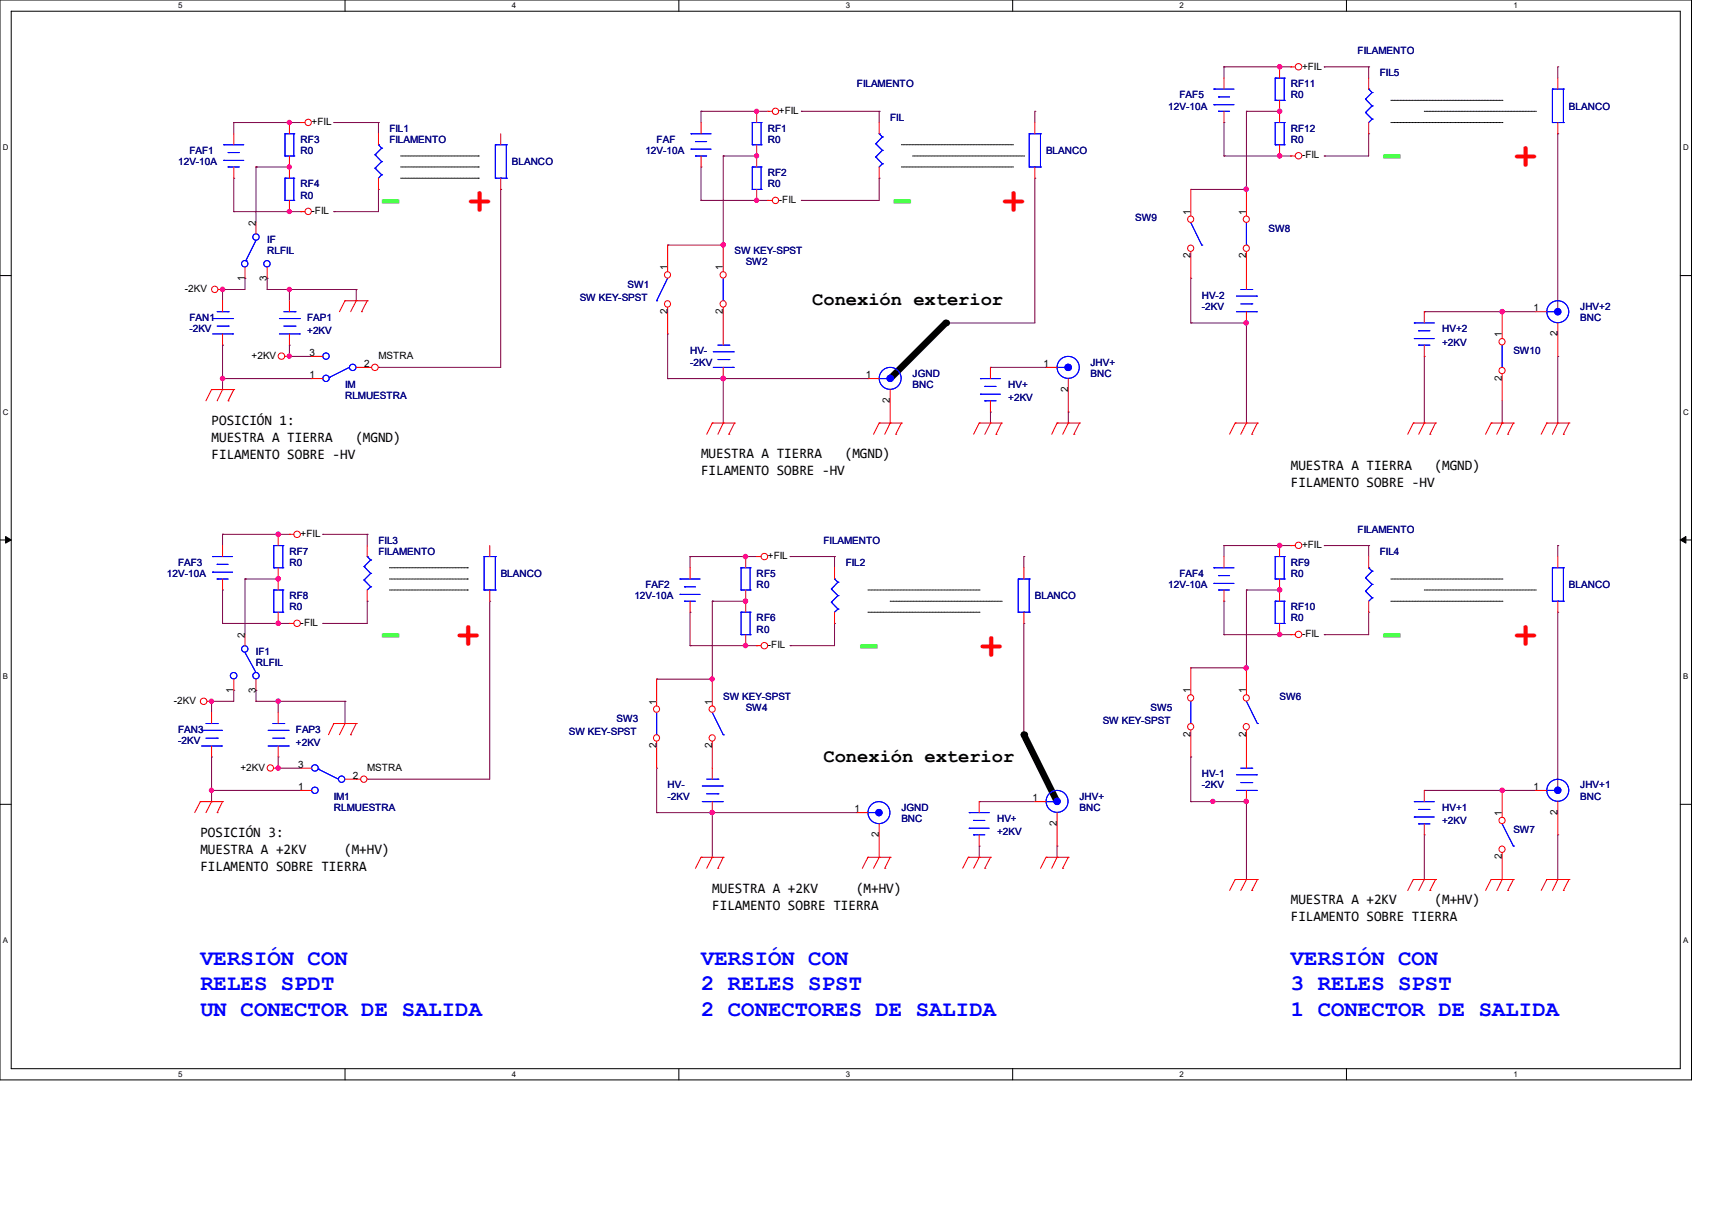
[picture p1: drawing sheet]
<svg xmlns="http://www.w3.org/2000/svg" width="297mm" height="210mm" viewBox="0 0 297 210" stroke-linecap="round" stroke-linejoin="round" font-family="sans-serif">
<path d="M0 0h293.5v187.3h-293.5zM1.9 1.9h289.6v183.4h-289.6z" fill="none" stroke="#000" stroke-width=".17"/>
<g fill="#fff">
<path d="M30.9 .2h.8v1.5h-.8z"/>
<path d="M30.9 185.5h.8v1.6h-.8z"/>
</g>
<path d="M59.9 0v1.9M59.9 185.3v2" fill="none" stroke="#000" stroke-width=".17"/>
<g fill="#fff">
<path d="M88.8 .2h.8v1.5h-.8z"/>
<path d="M88.8 185.5h.8v1.6h-.8z"/>
</g>
<path d="M117.8 0v1.9M117.8 185.3v2" fill="none" stroke="#000" stroke-width=".17"/>
<g fill="#fff">
<path d="M146.7 .2h.8v1.5h-.8z"/>
<path d="M146.7 185.5h.8v1.6h-.8z"/>
</g>
<path d="M175.7 0v1.9M175.7 185.3v2" fill="none" stroke="#000" stroke-width=".17"/>
<g fill="#fff">
<path d="M204.6 .2h.8v1.5h-.8z"/>
<path d="M204.6 185.5h.8v1.6h-.8z"/>
</g>
<path d="M233.6 0v1.9M233.6 185.3v2" fill="none" stroke="#000" stroke-width=".17"/>
<g fill="#fff">
<path d="M262.6 .2h.7v1.5h-.7z"/>
<path d="M262.6 185.5h.7v1.6h-.7z"/>
<path d="M.5 24.8h1v1.6h-1z"/>
<path d="M292 24.8h1v1.6h-1z"/>
<path d="M.5 70.7h1v1.5h-1z"/>
<path d="M292 70.7h1v1.5h-1z"/>
</g>
<path d="M0 47.8h1.9M291.5 47.8h2" fill="none" stroke="#000" stroke-width=".17"/>
<g fill="#fff">
<path d="M.5 116.5h.9v1.6h-.9z"/>
<path d="M292 116.5h.9v1.6h-.9z"/>
</g>
<path d="M0 93.6h1.9M291.5 93.6h2" fill="none" stroke="#000" stroke-width=".17"/>
<path d="M1 93l.9 .6-.9 .6zM291.5 93.6l1-.6v1.2z" fill="#000" stroke="#000" stroke-width=".17"/>
<g fill="#fff">
<path d="M.5 162.4h.9v1.5h-.9z"/>
<path d="M292 162.4h.9v1.5h-.9z"/>
</g>
<g fill="none" stroke="#000" stroke-width=".17">
<path d="M241.3 17.4h19.3M247.1 19.3h19.3M260.6 17.4h.1M266.4 19.3h.1M69.5 29h13.5M69.5 27.1h13.5M69.5 30.9h13.5M83 29h.1M83 27.1h.1M83 30.9h.1M156.4 29h19.3M156.4 25.1h19.3"/>
<path d="M158.3 27.1h19.3M175.7 25.1h.1M175.7 29h.1M177.6 27.1h.1M241.3 21.3h19.3M260.6 21.3h.1M67.6 98.5h13.5M81.1 98.5h.1M67.6 100.4h13.5M67.6 102.3h13.5M81.1 100.4h.1M81.1 102.3h.1"/>
<path d="M150.6 102.3h19.3M150.6 106.2h19.3M154.4 104.3h19.3M169.9 102.3h.1M169.9 106.2h.1M173.7 104.3h.1M241.3 100.4h19.3M241.3 104.3h19.3M247.1 102.3h19.3M260.6 100.4h.1M260.6 104.3h.1M266.4 102.3h.1"/>
<path d="M0 139.5h1.9M291.5 139.5h2"/>
</g>
<g fill="none" stroke="#800040" stroke-width=".17">
<path d="M121.6 19.3h.1M121.6 19.3h11.6M121.6 19.3v2M131.3 19.3h.1M139 19.3h.1M139 19.3h13.5M152.5 19.3h.1M152.5 19.3v2M179.5 19.3h.1M179.5 19.3v2M212.3 11.6h.1M212.3 11.6v1.9"/>
<path d="M212.3 11.6h11.6M216.2 19.3h.1M216.2 19.3h5.8M216.2 19.3v13.6h-9.6M222 19.3h.1M222 11.6h.1M229.7 11.6h.1M229.7 11.6h7.7M237.4 11.6h.1M237.4 11.6v1.9M270.3 11.6h.1M270.3 11.6v1.9"/>
<path d="M40.6 21.3h.1M40.6 36.7h.1M40.6 30.9h.1M40.6 21.3v1.9M40.6 30.9v5.8M40.6 21.3h11.6M40.6 36.7h11.6M44.4 29h.1M44.4 29v9.6M44.4 29h5.8M50.2 21.3h.1M50.2 36.7h.1"/>
<path d="M57.9 21.3h.1M57.9 36.7h.1M57.9 21.3h7.8M65.7 21.3h.1M65.7 32.9h.1M65.7 21.3v1.9M65.7 32.9v3.8h-7.8M86.9 32.9h.1M86.9 32.9v30.8h-21.2M121.6 34.8h.1M121.6 29h.1M121.6 34.8h11.6"/>
<path d="M121.6 29v5.8M125.5 27.1h.1M125.5 27.1v15.4h-9.7M125.5 27.1h5.8M131.3 34.8h.1M139 34.8h.1M152.5 30.9h.1M152.5 30.9v3.9h-13.5M179.5 30.9h.1M179.5 30.9v25.1h-15.4M206.6 32.9h.1M212.3 27.1h.1"/>
<path d="M212.3 21.3h.1M212.3 27.1h11.6M212.3 21.3v5.8M222 27.1h.1M229.7 27.1h.1M237.4 23.2h.1M237.4 23.2v3.9h-7.7M270.3 23.2h.1M270.3 23.2v30.9M38.6 50.2h.1M38.6 59.9h.1M38.6 50.2v2"/>
<path d="M38.6 59.9v7.7M42.5 48.3h.1M42.5 48.3v1.9h-3.9M46.4 50.2h.1M46.4 48.3h.1M46.4 50.2h15.4M46.4 48.3v1.9M50.2 50.2h.1M50.2 59.9h.1M50.2 50.2v2M50.2 59.9v1.9M61.8 50.2h.1"/>
<path d="M61.8 50.2v2M115.8 42.5h.1M115.8 57.9h.1M115.8 57.9v7.8M164.1 56h.1M206.6 48.3h.1M206.6 56h.1M206.6 56h9.6M206.6 48.3v7.7M216.2 56h.1M216.2 56v17.4M247.1 54.1h.1"/>
<path d="M247.1 54.1h19.3M260.6 54.1h.1M38.6 65.7h.1M38.6 65.7h15.5M50.2 61.8h.1M50.2 61.8h3.9M65.7 63.7h.1M115.8 65.7h.1M115.8 65.7h34.8M125.5 65.7h.1M125.5 65.7v7.7M171.8 71.5h.1"/>
<path d="M171.8 63.7h.1M171.8 63.7h9.7M171.8 71.5v1.9M185.3 71.5h.1M185.3 71.5v1.9M247.1 61.8h.1M247.1 61.8v11.6M260.6 73.4h.1M260.6 69.5v3.9M270.3 61.8h.1M270.3 61.8v11.6M38.6 92.7h.1"/>
<path d="M38.6 92.7h11.6M38.6 92.7v1.9M48.3 92.7h.1M56 92.7h.1M56 92.7h7.7M63.7 92.7h.1M63.7 92.7v1.9M119.7 96.5h.1M119.7 96.5h11.6M119.7 96.5v2M129.4 96.5h.1M137.1 96.5h.1"/>
<path d="M137.1 96.5h7.7M144.8 96.5h.1M144.8 96.5v2M177.6 96.5h.1M177.6 96.5v2M212.3 94.6h.1M212.3 94.6h11.6M212.3 94.6v1.9M222 94.6h.1M229.7 94.6h.1M229.7 94.6h7.7M237.4 94.6h.1"/>
<path d="M237.4 94.6v1.9M270.3 94.6h.1M270.3 94.6v1.9M38.6 108.1h.1M38.6 102.3h.1M38.6 108.1h11.6M38.6 102.3v5.8M40.6 119.7h.1M40.6 119.7v1.9h-3.9M42.5 100.4h.1M42.5 100.4h5.8M42.5 100.4v9.7"/>
<path d="M44.4 119.7h.1M44.4 119.7v1.9M48.3 108.1h.1M56 108.1h.1M63.7 104.3h.1M63.7 104.3v3.8h-7.7M85 104.3h.1M85 104.3v30.8h-21.3M113.9 117.8h.1M119.7 112h.1M119.7 106.2h.1M119.7 112h11.6"/>
<path d="M119.7 106.2v5.8M123.6 104.3h.1M123.6 104.3v13.5h-9.7M123.6 104.3h5.8M129.4 112h.1M137.1 112h.1M144.8 108.1h.1M144.8 108.1v3.9h-7.7M177.6 108.1h.1M177.6 108.1v19.3M206.6 115.8h.1M212.3 110.1h.1"/>
<path d="M212.3 104.3h.1M212.3 110.1h11.6M212.3 104.3v5.8M216.2 102.3h.1M216.2 102.3v13.5h-9.6M216.2 102.3h5.8M222 102.3h.1M222 110.1h.1M229.7 110.1h.1M237.4 106.2h.1M237.4 106.2v3.9h-7.7M270.3 106.2h.1"/>
<path d="M270.3 106.2v30.9M36.7 121.6h.1M36.7 137.1h.1M36.7 131.3h.1M36.7 121.6v2M36.7 131.3v7.7M36.7 137.1h15.5M44.4 121.6h.1M44.4 121.6h15.5M48.3 121.6h.1M48.3 131.3h.1M48.3 133.2h.1"/>
<path d="M48.3 121.6v2M48.3 131.3v1.9M48.3 133.2h3.9M59.9 121.6h.1M59.9 121.6v3.9M63.7 135.1h.1M113.9 133.2h.1M113.9 133.2v7.7M169.9 139h.1M169.9 139h9.6M206.6 131.3h.1M206.6 139h.1"/>
<path d="M206.6 139h9.6M206.6 131.3v7.7M210.4 139h.1M216.2 139h.1M216.2 139v13.5M247.1 137.1h.1M247.1 137.1h19.3M260.6 137.1h.1M113.9 140.9h.1M113.9 140.9h34.8M123.6 140.9h.1M123.6 140.9v7.8"/>
<path d="M169.9 146.7h.1M169.9 146.7v2M183.4 146.7h.1M183.4 146.7v2M247.1 144.8h.1M247.1 144.8v7.7M270.3 144.8h.1M270.3 144.8v7.7"/>
</g>
<g fill="#f0f" stroke="#f0f" stroke-width=".17">
<circle cx="48.3" cy="100.4" r=".38"/>
<circle cx="36.7" cy="121.6" r=".36"/>
<circle cx="48.3" cy="133.2" r=".38"/>
<circle cx="36.7" cy="137.1" r=".36"/>
<circle cx="48.3" cy="92.6" r=".38"/>
<circle cx="48.3" cy="108.1" r=".38"/>
<circle cx="48.3" cy="121.6" r=".38"/>
<circle cx="50.2" cy="29" r=".36"/>
<circle cx="38.6" cy="50.2" r=".38"/>
<circle cx="50.2" cy="61.8" r=".36"/>
<circle cx="38.6" cy="65.6" r=".38"/>
<circle cx="50.2" cy="21.2" r=".36"/>
<circle cx="50.2" cy="36.7" r=".36"/>
<circle cx="50.2" cy="50.2" r=".36"/>
<circle cx="123.5" cy="117.8" r=".36"/>
<circle cx="129.3" cy="104.2" r=".38"/>
<circle cx="123.5" cy="140.9" r=".36"/>
<circle cx="129.3" cy="96.5" r=".38"/>
<circle cx="129.3" cy="112" r=".38"/>
<circle cx="125.5" cy="42.5" r=".38"/>
<circle cx="131.3" cy="27" r=".36"/>
<circle cx="125.5" cy="65.6" r=".38"/>
<circle cx="131.3" cy="19.3" r=".36"/>
<circle cx="131.3" cy="34.7" r=".36"/>
<circle cx="216.2" cy="115.8" r=".38"/>
<circle cx="222" cy="102.3" r=".38"/>
<circle cx="216.2" cy="139" r=".38"/>
<circle cx="222" cy="94.6" r=".38"/>
<circle cx="222" cy="110" r=".38"/>
<circle cx="260.6" cy="137.1" r=".38"/>
<circle cx="210.4" cy="139" r=".36"/>
<circle cx="216.2" cy="32.8" r=".38"/>
<circle cx="222" cy="19.3" r=".38"/>
<circle cx="216.2" cy="56" r=".38"/>
<circle cx="222" cy="11.6" r=".38"/>
<circle cx="222" cy="27" r=".38"/>
<circle cx="260.6" cy="54" r=".38"/>
</g>
<g fill="none" stroke="#f00" stroke-width=".17">
<path d="M133.2 19.3h.1M133.2 19.3h.8M223.9 11.6h.1M223.9 11.6h.8M52.2 21.3h.1M52.2 36.7h.1M52.2 21.3h.7M52.2 36.7h.7M65.7 23.2v1.9M65.7 30.9v2M131.3 27.1v1.9M131.3 32.9v1.9"/>
<path d="M133.2 34.8h.1M133.2 34.8h.8M179.5 21.3v1.9M179.5 29v1.9M223.9 27.1h.1M223.9 27.1h.8M37.8 50.2h.8M38.6 50.2h.1M59.9 52.2h.1M59.9 52.2l-1 1.9M59.9 52.2h3.8M61.8 52.2h.1"/>
<path d="M61.8 52.2l-1 1.9M62.7 54.1h.1M63.7 52.2h.1M63.7 52.2l-1 1.9M36.7 67.6h.1M36.7 67.6l-1 1.9M36.7 67.6h3.9M38.6 67.6h.1M38.6 67.6l-.9 1.9M39.6 69.5h.1M40.6 67.6h.1M40.6 67.6l-1 1.9"/>
<path d="M49.4 61.8h.8M50.2 61.8h.1M63.7 63.7h.1M63.7 63.7h.8M123.6 73.4h.1M123.6 73.4l-1 1.9M123.6 73.4h3.8M125.5 73.4h.1M125.5 73.4l-1 1.9M126.4 75.3h.1M127.4 73.4h.1M127.4 73.4l-1 1.9"/>
<path d="M152.5 73.4h.1M152.5 73.4h3.9M152.5 73.4l-.9 1.9M154.4 73.4h.1M154.4 73.4l-.9 1.9M155.4 75.3h.1M156.4 73.4h.1M156.4 73.4l-1 1.9M169.9 73.4h.1M169.9 73.4h3.8M169.9 73.4l-1 1.9M171.8 73.4h.1"/>
<path d="M171.8 73.4l-.9 1.9M172.8 75.3h.1M173.7 73.4h.1M173.7 73.4l-.9 1.9M183.4 73.4h.1M183.4 73.4h3.9M183.4 73.4l-.9 1.9M185.3 73.4h.1M185.3 73.4l-.9 1.9M186.3 75.3h.1M187.3 73.4h.1M187.3 73.4l-1 1.9"/>
<path d="M214.3 73.4h.1M214.3 73.4h3.8M214.3 73.4l-1 1.9M216.2 73.4h.1M216.2 73.4l-.9 1.9M217.2 75.3h.1M218.1 73.4h.1M218.1 73.4l-.9 1.9M245.2 73.4h.1M245.2 73.4h3.8M245.2 73.4l-1 1.9M247.1 73.4h.1"/>
<path d="M247.1 73.4l-1 1.9M248.1 75.3h.1M249 73.4h.1M249 73.4l-.9 1.9M258.7 73.4h.1M258.7 73.4h3.9M258.7 73.4l-1 1.9M260.6 73.4h.1M260.6 73.4l-.9 1.9M261.6 75.3h.1M262.6 73.4h.1M262.6 73.4l-1 1.9"/>
<path d="M268.4 73.4h.1M268.4 73.4h3.8M268.4 73.4l-1 1.9M270.3 73.4h.1M270.3 73.4l-1 1.9M271.2 75.3h.1M272.2 73.4h.1M272.2 73.4l-1 1.9M50.2 92.7h.1M50.2 92.7h.8M131.3 96.5h.1M131.3 96.5h.7"/>
<path d="M223.9 94.6h.1M223.9 94.6h.8M50.2 108.1h.1M50.2 108.1h.8M131.3 112h.1M131.3 112h.7M223.9 110.1h.1M223.9 110.1h.8M34.8 139h.1M34.8 139l-1 1.9M34.8 139h3.8M35.9 121.6h.8"/>
<path d="M36.7 139h.1M36.7 121.6h.1M36.7 139l-1 1.9M38.6 139h.1M38.6 139l-.9 1.9M47.5 133.2h.8M48.3 133.2h.1M57.9 125.5h.1M57.9 125.5l-.9 1.9M57.9 125.5h3.9M59.9 125.5h.1M59.9 125.5l-1 1.9"/>
<path d="M60.8 127.4h.1M61.8 125.5h.1M61.8 135.1h.1M61.8 125.5l-1 1.9M61.8 135.1h.8M37.7 140.9h.1M121.6 148.7h.1M121.6 148.7l-1 1.9M121.6 148.7h3.9M123.6 148.7h.1M123.6 148.7l-1 1.9M124.5 150.6h.1"/>
<path d="M125.5 148.7h.1M125.5 148.7l-1 1.9M150.6 148.7h.1M150.6 148.7h3.8M150.6 148.7l-1 1.9M152.5 148.7h.1M152.5 148.7l-.9 1.9M153.5 150.6h.1M154.4 148.7h.1M154.4 148.7l-.9 1.9M168 148.7h.1M168 148.7h3.8"/>
<path d="M168 148.7l-1 1.9M169.9 148.7h.1M169.9 148.7l-1 1.9M170.9 150.6h.1M171.8 148.7h.1M171.8 148.7l-.9 1.9M181.5 148.7h.1M181.5 148.7h3.8M181.5 148.7l-1 1.9M183.4 148.7h.1M183.4 148.7l-.9 1.9M184.4 150.6h.1"/>
<path d="M185.3 148.7h.1M185.3 148.7l-.9 1.9M214.3 152.5h.1M214.3 152.5l-1 1.9M214.3 152.5h3.8M216.2 152.5h.1M216.2 152.5l-.9 1.9M217.2 154.4h.1M218.1 152.5h.1M218.1 152.5l-.9 1.9M245.2 152.5h.1M245.2 152.5h3.8"/>
<path d="M245.2 152.5l-1 1.9M247.1 152.5h.1M247.1 152.5l-1 1.9M248.1 154.4h.1M249 152.5h.1M249 152.5l-.9 1.9M258.7 152.5h.1M258.7 152.5h3.9M258.7 152.5l-1 1.9M260.6 152.5h.1M260.6 152.5l-.9 1.9M261.6 154.4h.1"/>
<path d="M262.6 152.5h.1M262.6 152.5l-1 1.9M268.4 152.5h.1M268.4 152.5h3.8M268.4 152.5l-1 1.9M270.3 152.5h.1M270.3 152.5l-1 1.9M271.2 154.4h.1M272.2 152.5h.1M272.2 152.5l-1 1.9"/>
<circle cx="134.5" cy="19.3" r=".55"/>
<circle cx="225.3" cy="11.6" r=".56"/>
<circle cx="53.5" cy="36.7" r=".55"/>
<circle cx="53.5" cy="21.2" r=".55"/>
<circle cx="134.5" cy="34.8" r=".55"/>
<circle cx="225.3" cy="27" r=".56"/>
<circle cx="37.3" cy="50.2" r=".55"/>
<circle cx="48.8" cy="61.8" r=".56"/>
<circle cx="65.1" cy="63.7" r=".56"/>
<circle cx="51.6" cy="92.7" r=".56"/>
<circle cx="132.6" cy="96.5" r=".56"/>
<circle cx="225.3" cy="94.6" r=".56"/>
<circle cx="51.6" cy="108.1" r=".56"/>
<circle cx="132.6" cy="112" r=".56"/>
<circle cx="225.3" cy="110" r=".56"/>
<circle cx="35.3" cy="121.6" r=".56"/>
<circle cx="46.9" cy="133.2" r=".55"/>
<circle cx="63.1" cy="135.1" r=".55"/>
</g>
<path d="M164.1 56l-9.7 9.7M177.6 127.4l5.8 11.6" fill="none" stroke="#000" stroke-width="1.1"/>
<g fill="#000">
<circle cx="164.1" cy="56" r=".57"/>
<circle cx="177.6" cy="127.4" r=".57"/>
</g>
<g fill="none" stroke="#00f" stroke-width=".17">
<path d="M65.1 29.2h.1M65.1 26.8h.1M65.1 29.2l1.1 1.1M65.1 26.8l1.1 1.2M65.7 25.1h.1M65.7 25.1l.5 .6M66.2 30.3h.1M66.2 28h.1M66.2 25.7h.1M66.2 30.3l-.5 .6M66.2 28l-1.1 1.2M66.2 25.7l-1.1 1.1"/>
<path d="M130.5 32.9h.1M130.5 29h.1M130.5 29h1.5M130.5 32.9h1.5M130.5 29v3.9M132 29h.1M132 32.9h.1M132 29v3.9M178.6 29h.1M178.6 23.2h.1M178.6 29h1.9M178.6 23.2v5.8"/>
<path d="M178.6 23.2h1.9M179.5 29h.1M180.5 23.2h.1M180.5 29h.1M180.5 23.2v5.8M125.5 52.2h.1M125.5 48.3v3.9"/>
</g>
<circle cx="125.4" cy="47.7" r=".54" fill="#fff" stroke="#f00" stroke-width=".17"/>
<path d="M125.5 42.5v4.6" fill="none" stroke="#f00" stroke-width=".17"/>
<circle cx="125.4" cy="52.7" r=".54" fill="#fff" stroke="#f00" stroke-width=".17"/>
<path d="M125.5 53.3v4.6M247.1 54.1v1.9M247.1 59.9v1.9M36.7 123.6v1.9M36.7 129.4v1.9M247.1 137.1v1.9M148.7 140.9h1.9M152.5 142.9v5.8M247.1 142.9v1.9" fill="none" stroke="#f00" stroke-width=".17"/>
<g fill="none" stroke="#00f" stroke-width=".17">
<path d="M245.4 56h.1M245.4 58.7h.1M245.4 56h3.4M245.4 58.7h3.4M246.1 59.9h.1M246.1 57.4h.1M246.1 59.9h2M246.1 57.4h2M35 129.4h3.4M35 126.7h3.4M35.7 125.5h2M35.7 128h2"/>
<path d="M37.7 125.5h.1M37.7 128h.1M38.4 129.4h.1M38.4 126.7h.1M206.6 125.5h.1M206.6 121.6v3.9M245.4 139h.1M245.4 139h3.4M150.6 140.9h1.3M151.9 140.9h.1M245.4 141.7h.1M245.4 141.7h3.4"/>
<path d="M246.1 142.9h.1M246.1 140.4h.1M246.1 142.9h2M246.1 140.4h2"/>
<circle cx="152.5" cy="140.9" r="1.91"/>
</g>
<circle cx="152.5" cy="140.9" r=".55" fill="#00f" stroke="#00f" stroke-width=".17"/>
<circle cx="206.6" cy="121" r=".54" fill="#fff" stroke="#f00" stroke-width=".17"/>
<path d="M206.6 115.8v4.7" fill="none" stroke="#f00" stroke-width=".17"/>
<circle cx="206.6" cy="126" r=".54" fill="#fff" stroke="#f00" stroke-width=".17"/>
<path d="M44.4 38.6v2M42.5 46.4v1.9M46.4 46.4v1.9M48.3 100.4v1.9M48.3 106.2v1.9M206.6 126.6v4.7" fill="none" stroke="#f00" stroke-width=".17"/>
<g fill="none" stroke="#00f" stroke-width=".17">
<path d="M42.7 45.2h.1M44.4 41.7l-1.7 3.5M260.6 59.9v3.8M260.6 63.7h.1M47.5 106.2h.1M47.5 102.3h.1M47.5 102.3h1.6M47.5 106.2h1.6M47.5 102.3v3.9M49.1 102.3h.1M49.1 106.2h.1M49.1 102.3v3.9"/>
<circle cx="42.5" cy="45.7" r=".55"/>
<circle cx="44.4" cy="41.1" r=".55"/>
<circle cx="46.3" cy="45.7" r=".55"/>
</g>
<circle cx="260.6" cy="59.3" r=".54" fill="#fff" stroke="#f00" stroke-width=".17"/>
<path d="M260.6 54.1v4.6" fill="none" stroke="#f00" stroke-width=".17"/>
<circle cx="260.6" cy="64.3" r=".54" fill="#fff" stroke="#f00" stroke-width=".17"/>
<g fill="none" stroke="#f00" stroke-width=".17">
<path d="M222 11.6v1.9M222 17.4v1.9M237.4 13.5v2M86.9 23.2v1.9M86.9 30.9v2M237.4 21.3v1.9M125.5 57.9v2M125.5 63.7v2M150.6 65.7h1.9M154.4 67.6v5.8M260.6 64.9v4.6M119.7 98.5v1.9"/>
<path d="M222 94.6v1.9M237.4 96.5v2M119.7 104.3v1.9M222 100.4v1.9M237.4 104.3v1.9M48.3 123.6v1.9M48.3 129.4v1.9M179.5 139h2M183.4 140.9v5.8"/>
</g>
<g fill="none" stroke="#00f" stroke-width=".17">
<path d="M221.2 17.4h.1M221.2 13.5h.1M221.2 13.5v3.9M221.2 13.5h1.6M221.2 17.4h1.6M222.8 13.5h.1M222.8 17.4h.1M222.8 13.5v3.9M236.9 19.5h.1M236.9 17.2h.1M236.9 19.5l1.1 1.2M236.9 17.2l1.1 1.2"/>
<path d="M237.4 15.5h.1M237.4 15.5l.6 .5M238 18.4h.1M238 16h.1M238 18.4l-1.1 1.1M238 16l-1.1 1.2M85.9 30.9h.1M85.9 25.1h.1M85.9 30.9h1.9M85.9 25.1v5.8M85.9 25.1h1.9M86.9 30.9h.1"/>
<path d="M87.8 25.1h.1M87.8 30.9h.1M87.8 25.1v5.8M238 20.7h.1M238 20.7l-.6 .6M124.5 59.9h1.9M126.4 59.9h.1M123.7 63.7h3.5M123.7 61h3.5M124.5 62.4h1.9M126.4 62.4h.1M127.2 63.7h.1"/>
<path d="M127.2 61h.1M152.5 65.7h1.4M153.9 65.7h.1M221.2 96.5h.1M221.2 96.5h1.6M221.2 96.5v3.9M222.8 96.5h.1M222.8 96.5v3.9M237.4 98.5h.1M237.4 98.5l.6 .6M238 99.1h.1M238 99.1l-1.1 1.1"/>
<path d="M118 100.4h.1M118 103.1h.1M118 100.4h3.5M118 103.1h3.5M118.7 104.3h.1M118.7 101.8h.1M118.7 104.3h1.9M118.7 101.8h1.9M221.2 100.4h.1M221.2 100.4h1.6M222.8 100.4h.1M236.9 102.5h.1"/>
<path d="M236.9 100.2h.1M236.9 102.5l1.1 1.2M236.9 100.2l1.1 1.1M238 103.7h.1M238 101.3h.1M238 103.7l-.6 .6M238 101.3l-1.1 1.2M46.5 129.4h3.5M46.5 126.7h3.5M47.3 125.5h1.9M47.3 128h1.9M49.2 125.5h.1"/>
<path d="M49.2 128h.1M50 129.4h.1M50 126.7h.1M181.5 139h1.3M182.8 139h.1M216.2 121.6l1.9 3.9M218.1 125.5h.1"/>
<circle cx="154.4" cy="65.6" r="1.91"/>
<circle cx="183.4" cy="139" r="1.91"/>
</g>
<g fill="#00f" stroke="#00f" stroke-width=".17">
<circle cx="183.4" cy="139" r=".55"/>
<circle cx="154.4" cy="65.6" r=".55"/>
</g>
<circle cx="216.2" cy="121" r=".54" fill="#fff" stroke="#f00" stroke-width=".17"/>
<path d="M216.2 115.8v4.7" fill="none" stroke="#f00" stroke-width=".17"/>
<circle cx="216.2" cy="126" r=".54" fill="#fff" stroke="#f00" stroke-width=".17"/>
<g fill="none" stroke="#f00" stroke-width=".17">
<path d="M270.3 13.5v2M40.6 23.2v1.9M40.6 29v1.9M121.6 21.3v1.9M121.6 27.1v1.9M270.3 21.3v1.9M216.2 48.3v1.9M216.2 54.1v1.9M54.1 65.7h1.9M54.1 61.8h1.9M61.8 63.7h1.9M63.7 94.6v1.9"/>
<path d="M40.6 117.8v1.9M42.5 110.1v1.9M44.4 117.8v1.9M63.7 102.3v2M222 102.3v2M222 108.1v2M169.9 139v1.9M216.2 126.6v4.7M169.9 144.8v1.9"/>
</g>
<g fill="none" stroke="#00f" stroke-width=".17">
<path d="M269.3 15.5h.1M269.3 15.5v5.8M269.3 15.5h1.9M271.2 15.5h.1M271.2 15.5v5.8M38.8 25.1h.1M38.8 27.8h.1M38.8 25.1h3.5M38.8 27.8h3.5M39.6 29h.1M39.6 26.5h.1M39.6 29h1.9"/>
<path d="M39.6 26.5h1.9M119.9 23.2h.1M119.9 25.9h.1M119.9 23.2h3.5M119.9 25.9h3.5M120.6 27.1h.1M120.6 24.6h.1M120.6 27.1h2M120.6 24.6h2M269.3 21.3h.1M269.3 21.3h1.9M270.3 21.3h.1"/>
<path d="M271.2 21.3h.1M214.5 54.1h3.5M214.5 51.4h3.5M215.3 50.2h1.9M215.3 52.7h1.9M217.2 50.2h.1M217.2 52.7h.1M218 54.1h.1M218 51.4h.1M57.1 65.4h.1M60.6 63.7l-3.5 1.7M63.2 98.3h.1"/>
<path d="M63.2 98.3l1.1 1.1M63.7 96.5h.1M63.7 96.5l.6 .6M64.3 99.4h.1M64.3 97.1h.1M64.3 99.4l-1.1 1.2M64.3 97.1l-1.1 1.2M42.5 113.2l1.9 3.4M44.4 116.6h.1M63.2 100.6h.1M63.2 100.6l1.1 1.2M64.3 101.8h.1"/>
<path d="M64.3 101.8l-.6 .5M221.2 108.1h.1M221.2 104.3h.1M221.2 104.3h1.6M221.2 108.1h1.6M221.2 104.3v3.8M222.8 104.3h.1M222.8 108.1h.1M222.8 104.3v3.8M113.9 127.4h.1M113.9 123.6v3.8M168.1 140.9h.1"/>
<path d="M168.1 143.6h.1M168.1 140.9h3.5M168.1 143.6h3.5M168.9 144.8h.1M168.9 142.3h.1M168.9 144.8h2M168.9 142.3h2"/>
<circle cx="56.6" cy="61.8" r=".55"/>
<circle cx="56.6" cy="65.6" r=".55"/>
<circle cx="61.2" cy="63.7" r=".56"/>
<circle cx="40.5" cy="117.2" r=".56"/>
<circle cx="42.5" cy="112.5" r=".55"/>
<circle cx="44.4" cy="117.2" r=".55"/>
</g>
<circle cx="113.9" cy="123" r=".54" fill="#fff" stroke="#f00" stroke-width=".17"/>
<path d="M113.9 117.8v4.6" fill="none" stroke="#f00" stroke-width=".17"/>
<circle cx="113.9" cy="128" r=".54" fill="#fff" stroke="#f00" stroke-width=".17"/>
<g fill="none" stroke="#f00" stroke-width=".17">
<path d="M222 19.3v2M50.2 21.3v1.9M50.2 27.1v1.9M222 25.1v2M171.8 63.7v2M171.8 69.5v2M181.5 63.7h1.9M185.3 65.7v5.8M85 94.6v1.9M129.4 96.5v2M144.8 98.5v1.9M270.3 96.5v2"/>
<path d="M85 102.3v2M129.4 102.3v2M144.8 106.2v1.9M270.3 104.3v1.9M113.9 128.6v4.6M216.2 131.3v1.9M216.2 137.1v1.9"/>
</g>
<g fill="none" stroke="#00f" stroke-width=".17">
<path d="M49.4 27.1h.1M49.4 23.2h.1M49.4 23.2h1.6M49.4 27.1h1.6M49.4 23.2v3.9M51 23.2h.1M51 27.1h.1M51 23.2v3.9M221.2 25.1h.1M221.2 21.3h.1M221.2 21.3h1.6M221.2 25.1h1.6"/>
<path d="M221.2 21.3v3.8M222.8 21.3h.1M222.8 25.1h.1M222.8 21.3v3.8M113.9 52.2h.1M115.8 48.3l-1.9 3.9M170.1 65.7h.1M170.1 68.4h.1M170.1 65.7h3.5M170.1 68.4h3.5M170.9 69.5h.1M170.9 67h.1"/>
<path d="M170.9 69.5h1.9M170.9 67h1.9M183.4 63.7h1.3M184.7 63.7h.1M84 96.5h.1M84 96.5v5.8M84 96.5h1.9M85.9 96.5h.1M85.9 96.5v5.8M128.6 98.5h.1M128.6 98.5h1.5M128.6 98.5v3.8"/>
<path d="M130.1 98.5h.1M130.1 98.5v3.8M269.3 98.5h.1M269.3 98.5v5.8M269.3 98.5h1.9M271.2 98.5h.1M271.2 98.5v5.8M84 102.3h.1M84 102.3h1.9M85 102.3h.1M85.9 102.3h.1M128.6 102.3h.1"/>
<path d="M128.6 102.3h1.5M130.1 102.3h.1M144.2 104.4h.1M144.2 102.2h.1M144.2 104.4l1.2 1.2M144.2 102.2l1.2 1.1M144.8 100.4h.1M144.8 100.4l.6 .6M145.4 105.6h.1M145.4 103.3h.1M145.4 101h.1M145.4 105.6l-.6 .6"/>
<path d="M145.4 103.3l-1.2 1.1M145.4 101l-1.2 1.2M269.3 104.3h.1M269.3 104.3h1.9M270.3 104.3h.1M271.2 104.3h.1M214.5 137.1h3.5M214.5 134.4h3.5M215.3 133.2h1.9M215.3 135.7h1.9M217.2 133.2h.1M217.2 135.7h.1"/>
<path d="M218 137.1h.1M218 134.4h.1"/>
<circle cx="185.3" cy="63.7" r="1.92"/>
</g>
<circle cx="185.3" cy="63.7" r=".56" fill="#00f" stroke="#00f" stroke-width=".17"/>
<circle cx="115.8" cy="47.7" r=".54" fill="#fff" stroke="#f00" stroke-width=".17"/>
<path d="M115.8 42.5v4.6" fill="none" stroke="#f00" stroke-width=".17"/>
<circle cx="115.8" cy="52.7" r=".54" fill="#fff" stroke="#f00" stroke-width=".17"/>
<path d="M115.8 53.3v4.6" fill="none" stroke="#f00" stroke-width=".17"/>
<path d="M216.2 38.6v3.9M216.2 42.5h.1" fill="none" stroke="#00f" stroke-width=".17"/>
<circle cx="216.2" cy="38" r=".54" fill="#fff" stroke="#f00" stroke-width=".17"/>
<path d="M216.2 32.9v4.6" fill="none" stroke="#f00" stroke-width=".17"/>
<circle cx="216.2" cy="43.1" r=".54" fill="#fff" stroke="#f00" stroke-width=".17"/>
<path d="M50.2 29v1.9M50.2 34.8v1.9M38.6 52.2v1.9M38.6 57.9v2M216.2 43.6v4.7" fill="none" stroke="#f00" stroke-width=".17"/>
<g fill="none" stroke="#00f" stroke-width=".17">
<path d="M49.4 34.8h.1M49.4 30.9h.1M49.4 30.9h1.6M49.4 34.8h1.6M49.4 30.9v3.9M51 30.9h.1M51 34.8h.1M51 30.9v3.9M36.9 57.9h3.4M36.9 55.2h3.4M37.7 54.1h1.9M37.7 56.6h1.9"/>
<path d="M39.6 54.1h.1M39.6 56.6h.1M40.3 57.9h.1M40.3 55.2h.1M260.6 142.9l2 3.8M262.6 146.7h.1"/>
</g>
<circle cx="260.6" cy="142.3" r=".54" fill="#fff" stroke="#f00" stroke-width=".17"/>
<path d="M260.6 137.1v4.6" fill="none" stroke="#f00" stroke-width=".17"/>
<circle cx="260.6" cy="147.3" r=".54" fill="#fff" stroke="#f00" stroke-width=".17"/>
<path d="M131.3 19.3v2M212.3 13.5v2M212.3 19.3v2M131.3 25.1v2M129.4 104.3v1.9M129.4 110.1v1.9M260.6 147.9v4.6" fill="none" stroke="#f00" stroke-width=".17"/>
<g fill="none" stroke="#00f" stroke-width=".17">
<path d="M210.6 15.5h.1M210.6 18.2h.1M210.6 15.5h3.5M210.6 18.2h3.5M211.4 19.3h.1M211.4 16.8h.1M211.4 19.3h1.9M211.4 16.8h1.9M130.5 25.1h.1M130.5 21.3h.1M130.5 21.3h1.5M130.5 25.1h1.5"/>
<path d="M130.5 21.3v3.8M132 21.3h.1M132 25.1h.1M132 21.3v3.8M128.6 110.1h.1M128.6 106.2h.1M128.6 106.2h1.5M128.6 110.1h1.5M128.6 106.2v3.9M130.1 106.2h.1M130.1 110.1h.1M130.1 106.2v3.9"/>
<path d="M123.6 123.6l1.9 3.8M125.5 127.4h.1"/>
</g>
<circle cx="123.5" cy="123" r=".54" fill="#fff" stroke="#f00" stroke-width=".17"/>
<path d="M123.6 117.8v4.6" fill="none" stroke="#f00" stroke-width=".17"/>
<circle cx="123.5" cy="128" r=".54" fill="#fff" stroke="#f00" stroke-width=".17"/>
<g fill="none" stroke="#f00" stroke-width=".17">
<path d="M152.5 21.3v1.9M152.5 29v1.9M50.2 52.2v1.9M50.2 57.9v2M266.4 54.1h2M270.3 56v5.8M38.6 94.6v1.9M212.3 96.5v2M38.6 100.4v1.9M212.3 102.3v2M52.2 137.1h1.9M52.2 133.2h1.9"/>
<path d="M59.9 135.1h1.9M123.6 128.6v4.6M266.4 137.1h2M270.3 139v5.8"/>
</g>
<g fill="none" stroke="#00f" stroke-width=".17">
<path d="M151.9 27.2h.1M151.9 24.9h.1M151.9 27.2l1.2 1.2M151.9 24.9l1.2 1.2M152.5 23.2h.1M152.5 23.2l.6 .5M153.1 28.4h.1M153.1 26.1h.1M153.1 23.7h.1M153.1 28.4l-.6 .6M153.1 26.1l-1.2 1.1M153.1 23.7l-1.2 1.2"/>
<path d="M206.6 38.6l1.9 3.9M48.5 57.9h3.4M48.5 55.2h3.4M49.2 54.1h2M49.2 56.6h2M51.2 54.1h.1M51.2 56.6h.1M51.9 57.9h.1M51.9 55.2h.1M208.5 42.5h.1M268.4 54.1h1.3M269.7 54.1h.1"/>
<path d="M36.9 96.5h.1M36.9 99.2h.1M36.9 96.5h3.4M36.9 99.2h3.4M37.7 97.9h.1M37.7 97.9h1.9M210.6 98.5h.1M210.6 98.5h3.5M211.4 99.8h.1M211.4 99.8h1.9M37.7 100.4h.1M37.7 100.4h1.9"/>
<path d="M210.6 101.2h.1M210.6 101.2h3.5M211.4 102.3h.1M211.4 102.3h1.9M55.2 133.4h.1M55.2 133.4l3.5 1.7M268.4 137.1h1.3M269.7 137.1h.1"/>
<circle cx="270.3" cy="54.1" r="1.91"/>
<circle cx="54.6" cy="137.1" r=".56"/>
<circle cx="54.6" cy="133.2" r=".56"/>
<circle cx="59.3" cy="135.1" r=".55"/>
<circle cx="270.3" cy="137.1" r="1.91"/>
</g>
<g fill="#00f" stroke="#00f" stroke-width=".17">
<circle cx="270.3" cy="137.1" r=".55"/>
<circle cx="270.3" cy="54.1" r=".55"/>
</g>
<circle cx="206.6" cy="38" r=".54" fill="#fff" stroke="#f00" stroke-width=".17"/>
<path d="M206.6 32.9v4.6" fill="none" stroke="#f00" stroke-width=".17"/>
<circle cx="206.6" cy="43.1" r=".54" fill="#fff" stroke="#f00" stroke-width=".17"/>
<path d="M206.6 43.6v4.7M48.3 92.7v1.9M48.3 98.5v1.9M177.6 98.5v1.9M177.6 106.2v1.9M123.6 133.2v1.9M123.6 139v1.9" fill="none" stroke="#f00" stroke-width=".17"/>
<g fill="none" stroke="#00f" stroke-width=".17">
<path d="M47.5 98.5h.1M47.5 94.6h.1M47.5 94.6h1.6M47.5 98.5h1.6M47.5 94.6v3.9M49.1 94.6h.1M49.1 98.5h.1M49.1 94.6v3.9M176.7 106.2h.1M176.7 100.4h.1M176.7 106.2h1.9M176.7 100.4v5.8"/>
<path d="M176.7 100.4h1.9M177.6 106.2h.1M178.6 100.4h.1M178.6 106.2h.1M178.6 100.4v5.8M121.8 139h3.5M121.8 136.3h3.5M122.6 135.1h1.9M122.6 137.7h1.9M124.5 135.1h.1M124.5 137.7h.1M125.3 139h.1"/>
<path d="M125.3 136.3h.1"/>
</g>
<g fill="#f0f" stroke="#f0f" stroke-width=".17">
<circle cx="48.3" cy="100.4" r=".38"/>
<circle cx="36.7" cy="121.6" r=".36"/>
<circle cx="48.3" cy="133.2" r=".38"/>
<circle cx="36.7" cy="137.1" r=".36"/>
<circle cx="48.3" cy="92.6" r=".38"/>
<circle cx="48.3" cy="108.1" r=".38"/>
<circle cx="48.3" cy="121.6" r=".38"/>
<circle cx="50.2" cy="29" r=".36"/>
<circle cx="38.6" cy="50.2" r=".38"/>
<circle cx="50.2" cy="61.8" r=".36"/>
<circle cx="38.6" cy="65.6" r=".38"/>
<circle cx="50.2" cy="21.2" r=".36"/>
<circle cx="50.2" cy="36.7" r=".36"/>
<circle cx="50.2" cy="50.2" r=".36"/>
<circle cx="123.5" cy="117.8" r=".36"/>
<circle cx="129.3" cy="104.2" r=".38"/>
<circle cx="123.5" cy="140.9" r=".36"/>
<circle cx="129.3" cy="96.5" r=".38"/>
<circle cx="129.3" cy="112" r=".38"/>
<circle cx="125.5" cy="42.5" r=".38"/>
<circle cx="131.3" cy="27" r=".36"/>
<circle cx="125.5" cy="65.6" r=".38"/>
<circle cx="131.3" cy="19.3" r=".36"/>
<circle cx="131.3" cy="34.7" r=".36"/>
<circle cx="216.2" cy="115.8" r=".38"/>
<circle cx="222" cy="102.3" r=".38"/>
<circle cx="216.2" cy="139" r=".38"/>
<circle cx="222" cy="94.6" r=".38"/>
<circle cx="222" cy="110" r=".38"/>
<circle cx="260.6" cy="137.1" r=".38"/>
<circle cx="210.4" cy="139" r=".36"/>
<circle cx="216.2" cy="32.8" r=".38"/>
<circle cx="222" cy="19.3" r=".38"/>
<circle cx="216.2" cy="56" r=".38"/>
<circle cx="222" cy="11.6" r=".38"/>
<circle cx="222" cy="27" r=".38"/>
<circle cx="260.6" cy="54" r=".38"/>
</g>
<g font-size="7.1" fill="#0f0">
<text x="239.4" y="29.2">-</text>
<text x="65.7" y="36.9">-</text>
<text x="154.4" y="36.9">-</text>
<text x="65.7" y="112.1">-</text>
<text x="239.4" y="112.1">-</text>
<text x="148.7" y="114.1">-</text>
</g>
<g font-size="7.1" fill="#f00">
<text x="262.6" y="29.2">+</text>
<text x="81.1" y="36.9">+</text>
<text x="173.7" y="36.9">+</text>
<text x="79.2" y="112.1">+</text>
<text x="262.6" y="112.1">+</text>
<text x="169.9" y="114.1">+</text>
</g>
<g font-size="3.9" fill="#00f">
<text x="34.8" y="167.3">VERSIÓN CON</text>
<text x="121.6" y="167.3">VERSIÓN CON</text>
<text x="223.9" y="167.3">VERSIÓN CON</text>
<text x="34.8" y="171.7">RELES SPDT</text>
<text x="121.6" y="171.7">2 RELES SPST</text>
<text x="223.9" y="171.7">3 RELES SPST</text>
<text x="34.8" y="176.1">UN CONECTOR DE SALIDA</text>
<text x="121.6" y="176.1">2 CONECTORES DE SALIDA</text>
<text x="223.9" y="176.1">1 CONECTOR DE SALIDA</text>
</g>
<g font-size="3.3">
<text x="140.9" y="52.9">Conexión exterior</text>
<text x="142.9" y="132.1">Conexión exterior</text>
</g>
<g font-size="2.5">
<text x="36.7" y="73.7">POSICIÓN 1:</text>
<text x="36.7" y="76.7">MUESTRA A TIERRA</text>
<text x="61.6" y="76.7">(MGND)</text>
<text x="36.7" y="79.6">FILAMENTO SOBRE -HV</text>
<text x="121.6" y="79.5">MUESTRA A TIERRA</text>
<text x="121.6" y="82.4">FILAMENTO SOBRE -HV</text>
<text x="146.6" y="79.5">(MGND)</text>
<text x="223.9" y="81.5">MUESTRA A TIERRA</text>
<text x="248.9" y="81.5">(MGND)</text>
<text x="223.9" y="84.4">FILAMENTO SOBRE -HV</text>
<text x="34.8" y="145.2">POSICIÓN 3:</text>
<text x="34.8" y="148.1">MUESTRA A +2KV</text>
<text x="59.7" y="148.1">(M+HV)</text>
<text x="34.8" y="151">FILAMENTO SOBRE TIERRA</text>
<text x="123.6" y="154.8">MUESTRA A +2KV</text>
<text x="148.5" y="154.8">(M+HV)</text>
<text x="123.6" y="157.7">FILAMENTO SOBRE TIERRA</text>
<text x="223.9" y="156.7">MUESTRA A +2KV</text>
<text x="223.9" y="159.6">FILAMENTO SOBRE TIERRA</text>
<text x="248.9" y="156.7">(M+HV)</text>
</g>
<g font-size="1.7" fill="#000080">
<text x="235.5" y="9.4">FILAMENTO</text>
<text x="148.7" y="15.2">FILAMENTO</text>
<text x="204.6" y="17.1">FAF5</text>
<text x="223.9" y="15.2">RF11</text>
<text x="223.9" y="17.1">R0</text>
<text x="239.4" y="13.2">FIL5</text>
<text x="67.6" y="22.9">FIL1</text>
<text x="133.2" y="22.9">RF1</text>
<text x="154.4" y="20.9">FIL</text>
<text x="202.7" y="19">12V-10A</text>
<text x="223.9" y="22.9">RF12</text>
<text x="272.2" y="19">BLANCO</text>
<text x="30.9" y="28.7">12V-10A</text>
<text x="32.8" y="26.7">FAF1</text>
<text x="52.2" y="24.8">RF3</text>
<text x="52.2" y="26.7">R0</text>
<text x="67.6" y="24.8">FILAMENTO</text>
<text x="88.8" y="28.7">BLANCO</text>
<text x="112" y="26.7">12V-10A</text>
<text x="113.9" y="24.8">FAF</text>
<text x="133.2" y="24.8">R0</text>
<text x="181.5" y="26.7">BLANCO</text>
<text x="223.9" y="24.8">R0</text>
<text x="52.2" y="32.5">RF4</text>
<text x="52.2" y="34.5">R0</text>
<text x="133.2" y="30.6">RF2</text>
<text x="133.2" y="32.5">R0</text>
<text x="196.9" y="38.3">SW9</text>
<text x="220.1" y="40.2">SW8</text>
<text x="46.4" y="42.2">IF</text>
<text x="46.4" y="44.1">RLFIL</text>
<text x="127.4" y="44.1">SW KEY-SPST</text>
<text x="129.4" y="46">SW2</text>
<text x="100.6" y="52.2">SW KEY-SPST</text>
<text x="108.9" y="49.9">SW1</text>
<text x="208.5" y="51.8">HV-2</text>
<text x="208.5" y="53.8">-2KV</text>
<text x="274.1" y="53.8">JHV+2</text>
<text x="32.8" y="55.7">FAN1</text>
<text x="32.8" y="57.6">-2KV</text>
<text x="53.3" y="55.7">FAP1</text>
<text x="53.3" y="58">+2KV</text>
<text x="250.2" y="57.6">HV+2</text>
<text x="250.2" y="59.9">+2KV</text>
<text x="274.1" y="55.7">BNC</text>
<text x="119.7" y="61.5">HV-</text>
<text x="119.7" y="63.4">-2KV</text>
<text x="158.3" y="65.3">JGND</text>
<text x="189.2" y="63.4">JHV+</text>
<text x="189.2" y="65.3">BNC</text>
<text x="262.5" y="61.5">SW10</text>
<text x="59.9" y="67.3">IM</text>
<text x="59.9" y="69.2">RLMUESTRA</text>
<text x="158.3" y="67.3">BNC</text>
<text x="174.9" y="67.3">HV+</text>
<text x="174.9" y="69.6">+2KV</text>
<text x="65.7" y="94.3">FIL3</text>
<text x="142.9" y="94.3">FILAMENTO</text>
<text x="235.5" y="92.4">FILAMENTO</text>
<text x="29" y="100.1">12V-10A</text>
<text x="30.9" y="98.1">FAF3</text>
<text x="50.2" y="96.2">RF7</text>
<text x="50.2" y="98.1">R0</text>
<text x="65.7" y="96.2">FILAMENTO</text>
<text x="86.9" y="100.1">BLANCO</text>
<text x="131.3" y="100.1">RF5</text>
<text x="146.7" y="98.1">FIL2</text>
<text x="204.6" y="100.1">FAF4</text>
<text x="223.9" y="98.1">RF9</text>
<text x="223.9" y="100.1">R0</text>
<text x="239.4" y="96.2">FIL4</text>
<text x="50.2" y="103.9">RF8</text>
<text x="50.2" y="105.9">R0</text>
<text x="110.1" y="103.9">12V-10A</text>
<text x="112" y="102">FAF2</text>
<text x="131.3" y="102">R0</text>
<text x="131.3" y="107.8">RF6</text>
<text x="179.5" y="103.9">BLANCO</text>
<text x="202.7" y="102">12V-10A</text>
<text x="223.9" y="105.9">RF10</text>
<text x="223.9" y="107.8">R0</text>
<text x="272.2" y="102">BLANCO</text>
<text x="44.4" y="113.6">IF1</text>
<text x="131.3" y="109.7">R0</text>
<text x="44.4" y="115.5">RLFIL</text>
<text x="107" y="125.2">SW3</text>
<text x="125.5" y="121.3">SW KEY-SPST</text>
<text x="129.4" y="123.2">SW4</text>
<text x="191.3" y="125.6">SW KEY-SPST</text>
<text x="199.6" y="123.2">SW5</text>
<text x="222" y="121.3">SW6</text>
<text x="30.9" y="127.1">FAN3</text>
<text x="30.9" y="129">-2KV</text>
<text x="51.3" y="127.1">FAP3</text>
<text x="51.3" y="129.4">+2KV</text>
<text x="98.7" y="127.5">SW KEY-SPST</text>
<text x="115.8" y="136.7">HV-</text>
<text x="208.5" y="134.8">HV-1</text>
<text x="208.5" y="136.7">-2KV</text>
<text x="274.1" y="136.7">JHV+1</text>
<text x="57.9" y="138.7">IM1</text>
<text x="57.9" y="140.6">RLMUESTRA</text>
<text x="115.8" y="138.7">-2KV</text>
<text x="156.4" y="140.6">JGND</text>
<text x="156.4" y="142.5">BNC</text>
<text x="173" y="142.5">HV+</text>
<text x="187.3" y="138.7">JHV+</text>
<text x="187.3" y="140.6">BNC</text>
<text x="250.2" y="140.6">HV+1</text>
<text x="250.2" y="142.9">+2KV</text>
<text x="274.1" y="138.7">BNC</text>
<text x="173" y="144.9">+2KV</text>
<text x="262.5" y="144.5">SW7</text>
</g>
<g font-size="1.7">
<text x="225.9" y="12.1">+FIL</text>
<text x="54.1" y="21.7">+FIL</text>
<text x="135.1" y="19.8">+FIL</text>
<text x="225.9" y="27.5">-FIL</text>
<text x="135.1" y="35.2">-FIL</text>
<text x="44.4" y="39.2" transform="rotate(-90 44.4 39.2)">2</text>
<text x="54.1" y="37.1">-FIL</text>
<text x="206.5" y="37.3" transform="rotate(-90 206.5 37.3)">1</text>
<text x="216.2" y="37.3" transform="rotate(-90 216.2 37.3)">1</text>
<text x="115.8" y="46.9" transform="rotate(-90 115.8 46.9)">1</text>
<text x="125.4" y="46.9" transform="rotate(-90 125.4 46.9)">1</text>
<text x="206.5" y="44.8" transform="rotate(-90 206.5 44.8)">2</text>
<text x="216.2" y="44.8" transform="rotate(-90 216.2 44.8)">2</text>
<text x="32" y="50.7">-2KV</text>
<text x="42.5" y="48.7" transform="rotate(-90 42.5 48.7)">1</text>
<text x="46.3" y="48.7" transform="rotate(-90 46.3 48.7)">3</text>
<text x="115.8" y="54.5" transform="rotate(-90 115.8 54.5)">2</text>
<text x="125.4" y="54.5" transform="rotate(-90 125.4 54.5)">2</text>
<text x="260.6" y="58.5" transform="rotate(-90 260.6 58.5)">1</text>
<text x="266" y="54">1</text>
<text x="270.2" y="58.3" transform="rotate(-90 270.2 58.3)">2</text>
<text x="43.6" y="62.2">+2KV</text>
<text x="53.7" y="65.6">1</text>
<text x="53.7" y="61.8">3</text>
<text x="63.2" y="63.7">2</text>
<text x="65.7" y="62.2">MSTRA</text>
<text x="150.2" y="65.6">1</text>
<text x="181.1" y="63.7">1</text>
<text x="154.4" y="69.9" transform="rotate(-90 154.4 69.9)">2</text>
<text x="185.3" y="68" transform="rotate(-90 185.3 68)">2</text>
<text x="260.6" y="66" transform="rotate(-90 260.6 66)">2</text>
<text x="52.2" y="93.1">+FIL</text>
<text x="225.9" y="95">+FIL</text>
<text x="133.2" y="97">+FIL</text>
<text x="42.5" y="110.6" transform="rotate(-90 42.5 110.6)">2</text>
<text x="52.2" y="108.6">-FIL</text>
<text x="133.2" y="112.4">-FIL</text>
<text x="225.9" y="110.5">-FIL</text>
<text x="30.1" y="122.1">-2KV</text>
<text x="40.5" y="120.1" transform="rotate(-90 40.5 120.1)">1</text>
<text x="44.4" y="120.1" transform="rotate(-90 44.4 120.1)">3</text>
<text x="113.9" y="122.2" transform="rotate(-90 113.9 122.2)">1</text>
<text x="123.5" y="122.2" transform="rotate(-90 123.5 122.2)">1</text>
<text x="206.5" y="120.3" transform="rotate(-90 206.5 120.3)">1</text>
<text x="216.2" y="120.3" transform="rotate(-90 216.2 120.3)">1</text>
<text x="113.9" y="129.7" transform="rotate(-90 113.9 129.7)">2</text>
<text x="123.5" y="129.7" transform="rotate(-90 123.5 129.7)">2</text>
<text x="206.5" y="127.8" transform="rotate(-90 206.5 127.8)">2</text>
<text x="216.2" y="127.8" transform="rotate(-90 216.2 127.8)">2</text>
<text x="41.7" y="133.6">+2KV</text>
<text x="51.7" y="137">1</text>
<text x="51.7" y="133.2">3</text>
<text x="61.2" y="135.1">2</text>
<text x="63.7" y="133.6">MSTRA</text>
<text x="266" y="137">1</text>
<text x="148.2" y="140.9">1</text>
<text x="179.1" y="139">1</text>
<text x="183.3" y="143.3" transform="rotate(-90 183.3 143.3)">2</text>
<text x="260.6" y="141.5" transform="rotate(-90 260.6 141.5)">1</text>
<text x="270.2" y="141.3" transform="rotate(-90 270.2 141.3)">2</text>
<text x="152.5" y="145.2" transform="rotate(-90 152.5 145.2)">2</text>
<text x="260.6" y="149.1" transform="rotate(-90 260.6 149.1)">2</text>
</g>
<g font-size="1.4">
<text x="30.9" y="1.4">5</text>
<text x="88.8" y="1.4">4</text>
<text x="146.7" y="1.4">3</text>
<text x="204.6" y="1.4">2</text>
<text x="262.6" y="1.4">1</text>
<text x=".5" y="26.1">D</text>
<text x="292" y="26.1">D</text>
<text x=".5" y="71.9">C</text>
<text x="292" y="71.9">C</text>
<text x=".5" y="117.8">B</text>
<text x="292" y="117.8">B</text>
<text x=".5" y="163.6">A</text>
<text x="292" y="163.6">A</text>
<text x="30.9" y="186.8">5</text>
<text x="88.8" y="186.8">4</text>
<text x="146.7" y="186.8">3</text>
<text x="204.6" y="186.8">2</text>
<text x="262.6" y="186.8">1</text>
</g>
</svg>
